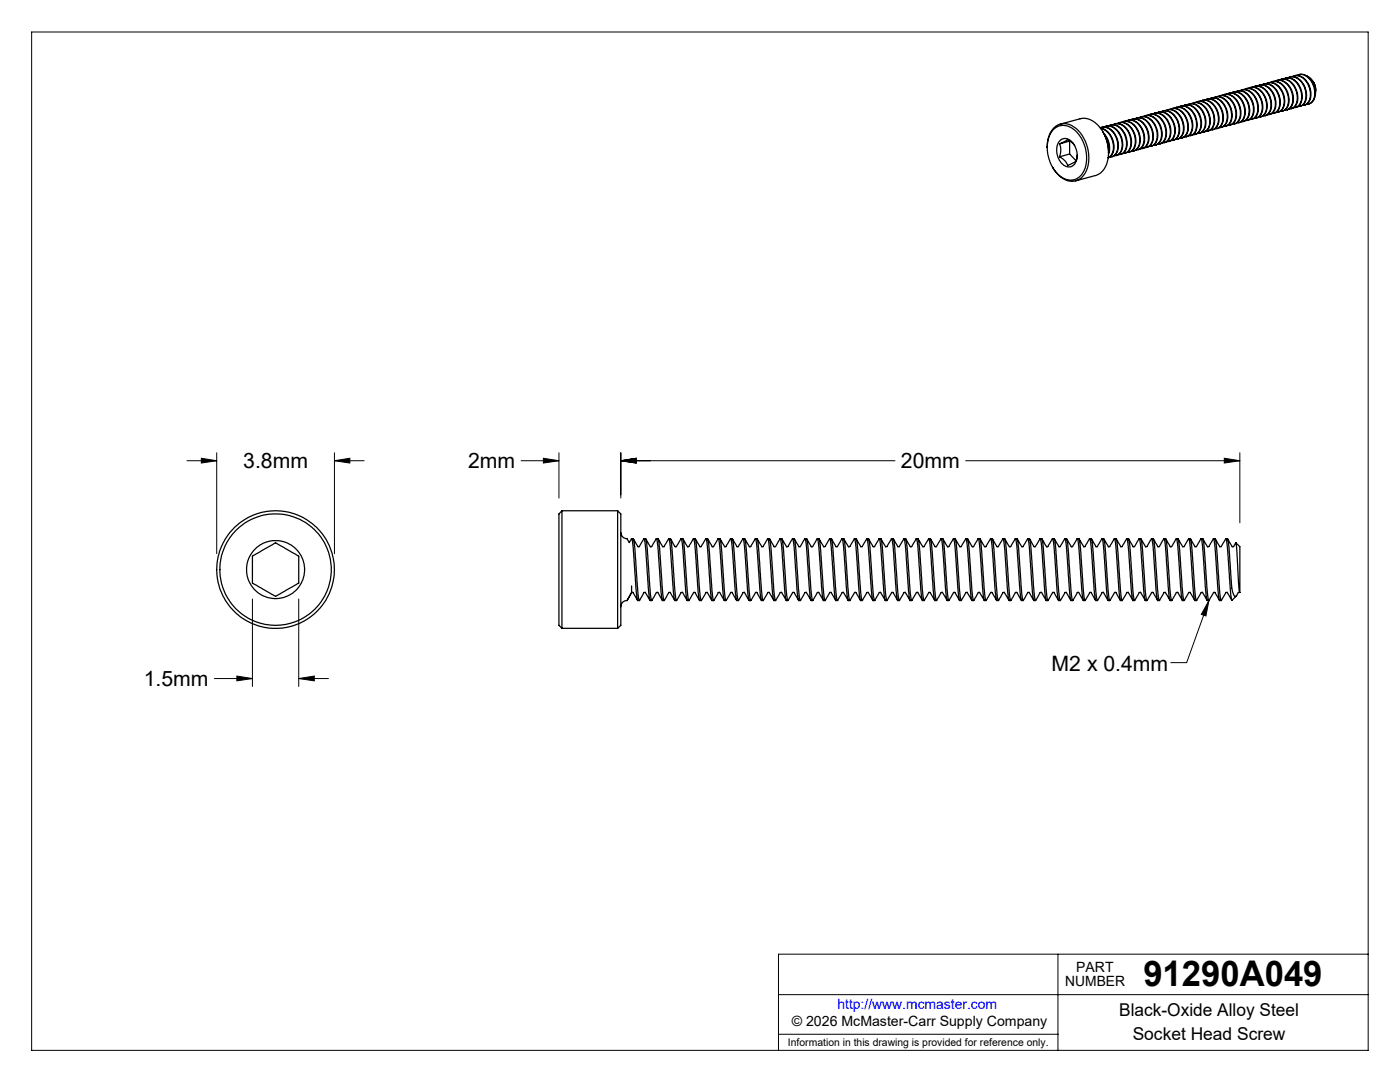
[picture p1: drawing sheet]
<svg xmlns="http://www.w3.org/2000/svg" width="279mm" height="216mm" viewBox="0 0 279 216" stroke-linecap="round" stroke-linejoin="round" font-family="sans-serif">
<g fill="none" stroke="#000" stroke-width=".2">
<path d="M6.3 6.4h266.7v203.2h-266.7zM37.3 91.9h6M40.2 91.4l3.1 .5-3.1 .5zM43.3 90.3v20.2M66.7 91.9l3.1-.5v1zM66.7 90.3v20.2M66.7 91.9h6M104 91.9h7.5M108.4 91.4l3.1 .5-3.1 .5zM111.5 90.3v9.1M123.9 91.9l3.1-.5v1zM123.9 91.9h54.7"/>
<path d="M123.9 90.3v9.1M192.7 91.9h54.7M244.3 91.4l3.1 .5-3.1 .5zM247.4 90.3v14M50.4 119.5v17.5M59.6 119.5v17.5M241.3 119.8l-.6 3.1-1-.3zM241.3 119.8l-4.5 12.4h-3.2M42.8 135.4h7.6M47.3 134.9l3.1 .5-3.1 .5zM59.6 135.4l3.1-.5v1zM59.6 135.4h5.9"/>
<path d="M155.4 198.5h117.6M211.1 190.4v19.2M273 190.4h-117.6v19.2M155.4 206.4h55.7"/>
</g>
<g fill="none" stroke="#000" stroke-width=".25">
<path d="M240.4 20a2.45 2.45 0 0 1 3.2 1.6 3.1 3.1 0 0 1-.5 3.9l-.7 .2M240.8 19.8a2.79 2.79 0 0 1 3.1 2.4 2.6 2.6 0 0 1-1 3.4h-.1M241.3 19.7a2.25 2.25 0 0 1 2.9 1.1 3.4 3.4 0 0 1-.1 4.5l-.8 .2M241.7 19.6a2.86 2.86 0 0 1 3.2 2.5 2.47 2.47 0 0 1-1.2 3.3M242.2 19.5a2.43 2.43 0 0 1 3.1 1.6 3.1 3.1 0 0 1-.4 4l-.7 .1M242.5 19.3a2.93 2.93 0 0 1 3.3 2.7 2.37 2.37 0 0 1-1.2 3.2M243 19.3a2.45 2.45 0 0 1 3.2 1.5 3.2 3.2 0 0 1-.3 4l-.9 .2M243.4 19.1a2.93 2.93 0 0 1 3.3 2.7 2.48 2.48 0 0 1-1 3.1l-.2 .1M243.9 19a2.25 2.25 0 0 1 2.9 1.1 3.4 3.4 0 0 1-.2 4.5l-.7 .2M244.3 18.9a2.79 2.79 0 0 1 3.1 2.3 2.66 2.66 0 0 1-.8 3.5h-.3M244.8 18.8a2.56 2.56 0 0 1 3.3 1.9 2.8 2.8 0 0 1-.8 3.8h-.5M245.1 18.7a2.74 2.74 0 0 1 3.1 2.1 2.92 2.92 0 0 1-.7 3.6l-.3 .1"/>
<path d="M245.7 18.6a2.47 2.47 0 0 1 3.1 1.6 3.2 3.2 0 0 1-.3 3.9l-.8 .2M246 18.4a2.93 2.93 0 0 1 3.3 2.7 2.42 2.42 0 0 1-1.2 3.2M246.6 18.3a2.66 2.66 0 0 1 3.3 2.2 2.72 2.72 0 0 1-.9 3.5l-.5 .1M246.9 18.2a2.79 2.79 0 0 1 3.1 2.3 2.66 2.66 0 0 1-.8 3.5h-.2M247.4 18.1a2.56 2.56 0 0 1 3.3 1.9 2.8 2.8 0 0 1-.8 3.8h-.5M247.8 18a2.79 2.79 0 0 1 3.1 2.3 2.64 2.64 0 0 1-1 3.5h-.1M248.3 17.9a2.25 2.25 0 0 1 2.9 1.1 3.4 3.4 0 0 1-.1 4.4l-.8 .2M248.7 17.7a2.85 2.85 0 0 1 3.1 2.5 2.5 2.5 0 0 1-1 3.3l-.1 .1M249.2 17.6a2.36 2.36 0 0 1 3 1.4 3.2 3.2 0 0 1-.4 4.2l-.6 .2M249.5 17.5a2.68 2.68 0 0 1 3.1 2 2.93 2.93 0 0 1-.7 3.7l-.3 .1M250 17.4a2.43 2.43 0 0 1 3.2 1.6 3.2 3.2 0 0 1-.4 3.9l-.8 .2M250.4 17.3a2.79 2.79 0 0 1 3.1 2.3 2.66 2.66 0 0 1-.8 3.4l-.3 .1"/>
<path d="M250.9 17.1a2.44 2.44 0 0 1 3.2 1.7 3.1 3.1 0 0 1-.5 4l-.7 .1M251.3 17a2.93 2.93 0 0 1 3.2 2.7 2.5 2.5 0 0 1-1.1 3.1l-.1 .1M251.8 16.9a2.56 2.56 0 0 1 3.3 2 2.8 2.8 0 0 1-.9 3.7h-.4M252.2 16.8a2.85 2.85 0 0 1 3.1 2.5 2.45 2.45 0 0 1-1.1 3.3M252.7 16.7a2.51 2.51 0 0 1 3.2 1.8 2.97 2.97 0 0 1-.7 3.8l-.5 .1M253 16.5a2.86 2.86 0 0 1 3.2 2.5 2.47 2.47 0 0 1-1.1 3.4M253.5 16.4a2.42 2.42 0 0 1 3.2 1.7 3.1 3.1 0 0 1-.5 3.9l-.7 .2M253.9 16.3a2.93 2.93 0 0 1 3.2 2.7 2.37 2.37 0 0 1-1.2 3.2M254.4 16.2a2.56 2.56 0 0 1 3.3 2 2.92 2.92 0 0 1-.7 3.7h-.6M254.8 16.1a2.79 2.79 0 0 1 3.1 2.3 2.64 2.64 0 0 1-1 3.5h-.1M255.3 16a2.44 2.44 0 0 1 3.1 1.6 3.2 3.2 0 0 1-.4 4l-.7 .1M255.7 15.8a2.85 2.85 0 0 1 3.1 2.5 2.5 2.5 0 0 1-1 3.4h-.1"/>
<path d="M256.2 15.8a2.36 2.36 0 0 1 3 1.4 3.2 3.2 0 0 1-.4 4.1l-.6 .2M256.5 15.6a2.75 2.75 0 0 1 3.1 2.1 2.89 2.89 0 0 1-.7 3.6l-.3 .1M257 15.5a2.43 2.43 0 0 1 3.2 1.6 3.2 3.2 0 0 1-.4 3.9l-.8 .3M257.4 15.4a2.79 2.79 0 0 1 3.1 2.3 2.64 2.64 0 0 1-1 3.5h-.1M257.9 15.3a2.44 2.44 0 0 1 3.2 1.6 3 3 0 0 1-.6 4l-.6 .1M258.3 15.1a2.93 2.93 0 0 1 3.2 2.8 2.5 2.5 0 0 1-1.1 3.1h-.1M258.8 15.1a2.56 2.56 0 0 1 3.3 1.9 2.8 2.8 0 0 1-.9 3.7l-.4 .1M259.2 14.9a2.79 2.79 0 0 1 3.1 2.3 2.77 2.77 0 0 1-.8 3.4l-.3 .1M260.7 15.1a3.2 3.2 0 0 1 1.8 3.7M262.1 16.3l.4 1 .1 .8M209 29.4l.1-1.5 .3-1.1 1.1-1.4a3.3 3.3 0 0 1 4.6 .6l.8 1 .7 1.3 .6 2.2 .1 1.2-.1 1.2-.5 1.3-.4 .7a3.1 3.1 0 0 1-4.8 .2l-.9-.9-.6-.9M210.3 25.8l.5-.4 .9-.4h.9l.8 .3 1.5 1.1 1.3 1.9 .3 .9 .4 1.8-.2 2-.3 1-.5 .9-1.1 .8-1.3 .2-1.3-.3-1.4-1.2-1-1.5-.7-2.2-.1-1.9 .5-1.9z"/>
<path d="M211.5 28.7l.8-.4a.96 .96 0 0 1 1.6 .1l.6 .7M211.5 28.7a3.4 3.4 0 0 1 0 2.6M211.5 28.1l.7-.4h.8l.8 .5 .7 .9 .4 1.3v1.2l-.4 1.1-.5 .5-.9 .1-.8-.3-.6-.5-.5-.9-.3-1v-1l.2-.8zM211.6 24.8l4.4-1.2 1.5 .2 1.1 .7 .9 .9 .7 1.1 .6 1.4 .4 1.7v1.8l-.4 1.4-.7 1.3-.6 .5-.6 .4-4.2 1.1M213.5 28.2h.1M213.5 28.2l-2 .5M213.5 30.7l1.2 1.4M213.5 28.2v2.5M213.5 30.7l-2 .6M215 30.9l-.1 .3a1.49 1.49 0 0 1-1.2 1.5l-.6 .3a2.98 2.98 0 0 0-1.6-1.7M219.6 25.5a2.37 2.37 0 0 1 2.9 1.5 3.2 3.2 0 0 1-.3 4.1l-.7 .2M219.6 25.6a3.8 3.8 0 0 1 2.6 4.6l-.4 .8-.6 .5a3 3 0 0 0 .6-4.1 3.1 3.1 0 0 0-2.1-1.8"/>
<path d="M219.8 25.4a2.86 2.86 0 0 1 3.2 2.5 2.47 2.47 0 0 1-1.1 3.4M220.1 26.3l.8 1.9 .3 2.3a4.4 4.4 0 0 0-.7-3.5M220.3 26.6a4.2 4.2 0 0 1 .9 4.2M220.3 25.3a2.42 2.42 0 0 1 3.2 1.7 3.1 3.1 0 0 1-.5 3.9l-.6 .2M220.7 25.2a2.93 2.93 0 0 1 3.2 2.7 2.37 2.37 0 0 1-1.2 3.1M221.2 25.1a2.56 2.56 0 0 1 3.3 2 2.92 2.92 0 0 1-.7 3.7l-.6 .1M221.6 25a2.79 2.79 0 0 1 3.1 2.3 2.64 2.64 0 0 1-1 3.5h-.1M222.1 24.9a2.44 2.44 0 0 1 3.1 1.6 2.97 2.97 0 0 1-.6 4l-.5 .1M222.5 24.7a2.79 2.79 0 0 1 3.1 2.4 2.66 2.66 0 0 1-.9 3.4l-.2 .1M223 24.7a2.56 2.56 0 0 1 3.3 1.9 2.8 2.8 0 0 1-.9 3.7l-.4 .1M223.3 24.5a2.75 2.75 0 0 1 3.1 2.1 2.85 2.85 0 0 1-.8 3.7h-.2M223.8 24.4a2.43 2.43 0 0 1 3.2 1.6 3.2 3.2 0 0 1-.4 3.9l-.8 .3"/>
<path d="M224.2 24.3a2.74 2.74 0 0 1 3.1 2.1 2.86 2.86 0 0 1-.7 3.6l-.4 .1M224.7 24.2a2.48 2.48 0 0 1 3.2 1.8 2.96 2.96 0 0 1-.6 3.8l-.6 .1M225.1 24a2.93 2.93 0 0 1 3.2 2.7 2.41 2.41 0 0 1-1.1 3.1l-.1 .1M225.6 24a2.56 2.56 0 0 1 3.3 1.9 2.8 2.8 0 0 1-.9 3.7l-.4 .1M226 23.8a2.86 2.86 0 0 1 3.1 2.3 2.58 2.58 0 0 1-1 3.5h-.1M226.4 23.7a2.45 2.45 0 0 1 3.2 1.6 3.3 3.3 0 0 1-.3 3.9l-.8 .3M226.8 23.6a2.85 2.85 0 0 1 3.2 2.5 2.47 2.47 0 0 1-1.2 3.3M227.3 23.5a2.58 2.58 0 0 1 3.3 1.9 2.95 2.95 0 0 1-.6 3.7l-.7 .1M227.7 23.3a2.9 2.9 0 0 1 3.2 2.6 2.45 2.45 0 0 1-1.2 3.3M228.2 23.2a2.43 2.43 0 0 1 3.2 1.6 3.2 3.2 0 0 1-.4 4l-.8 .2M228.6 23.1a2.79 2.79 0 0 1 3.1 2.3 2.64 2.64 0 0 1-1 3.5h-.1M229.1 23a2.44 2.44 0 0 1 3.1 1.6 3.1 3.1 0 0 1-.4 4l-.7 .2"/>
<path d="M229.4 22.9a2.93 2.93 0 0 1 3.3 2.7 2.5 2.5 0 0 1-1.1 3.1h-.1M229.9 22.8a2.34 2.34 0 0 1 3.1 1.4 3.3 3.3 0 0 1-.2 4.1l-.8 .2M230.3 22.6a2.85 2.85 0 0 1 3.2 2.6 2.45 2.45 0 0 1-1.2 3.3M230.8 22.5a2.51 2.51 0 0 1 3.3 1.8 2.97 2.97 0 0 1-.7 3.9l-.6 .1M231.2 22.4a2.74 2.74 0 0 1 3.1 2.2 2.86 2.86 0 0 1-.8 3.5l-.3 .1M231.7 22.3a2.42 2.42 0 0 1 3.1 1.6 3.2 3.2 0 0 1-.3 3.9l-.8 .2M232.1 22.2a2.93 2.93 0 0 1 3.2 2.7 2.37 2.37 0 0 1-1.2 3.1M232.6 22.1a2.56 2.56 0 0 1 3.3 1.9 2.86 2.86 0 0 1-.7 3.7l-.6 .1M232.9 21.9a2.79 2.79 0 0 1 3.2 2.3 2.66 2.66 0 0 1-.9 3.5l-.2 .1M233.4 21.8a2.45 2.45 0 0 1 3.2 1.6 3.3 3.3 0 0 1-.3 3.9l-.9 .3M233.8 21.7a2.79 2.79 0 0 1 3.2 2.3 2.76 2.76 0 0 1-.9 3.5l-.3 .1M234.3 21.6a2.47 2.47 0 0 1 3.2 1.6 3.2 3.2 0 0 1-.5 4l-.7 .1"/>
<path d="M234.7 21.4a2.75 2.75 0 0 1 3.1 2.2 2.89 2.89 0 0 1-.8 3.6l-.3 .1M235.2 21.4a2.43 2.43 0 0 1 3.1 1.6 3.1 3.1 0 0 1-.5 4l-.6 .1M235.5 21.2a2.9 2.9 0 0 1 3.3 2.5 2.61 2.61 0 0 1-1 3.3l-.2 .1M236 21.1a2.45 2.45 0 0 1 3.2 1.6 3.1 3.1 0 0 1-.4 4l-.7 .2M236.4 21a2.93 2.93 0 0 1 3.3 2.7 2.42 2.42 0 0 1-1.2 3.1M236.9 20.9a2.44 2.44 0 0 1 3.2 1.6 3.3 3.3 0 0 1-.5 4l-.7 .1M237.3 20.7a2.79 2.79 0 0 1 3.2 2.4 2.66 2.66 0 0 1-.9 3.4l-.3 .1M237.8 20.7a2.56 2.56 0 0 1 3.3 1.9 2.8 2.8 0 0 1-.8 3.8h-.5M238.2 20.5a2.61 2.61 0 0 1 3 2 2.99 2.99 0 0 1-.6 3.7l-.4 .2M238.7 20.4a2.42 2.42 0 0 1 3.1 1.6 3.1 3.1 0 0 1-.3 3.9l-.8 .3M239 20.3a2.93 2.93 0 0 1 3.3 2.7 2.37 2.37 0 0 1-1.2 3.1M239.5 20.2a2.38 2.38 0 0 1 3.1 1.4 3.4 3.4 0 0 1-.2 4.1l-.9 .2"/>
<path d="M239.9 20a2.79 2.79 0 0 1 3.2 2.4 2.66 2.66 0 0 1-.9 3.4l-.2 .1M50.4 111l4.6-2.7 1.6 .9 3 1.8v5.3l-4.6 2.7-4.3-2.5-.3-.2zM112.1 101.9v23.5M112.1 101.9l-.6 .7v22.2l.6 .6M112.1 101.9h11.2M123.3 101.9l.6 .7v22.2l-.6 .6M123.3 101.9v23.5M123.9 106.3a1.26 1.26 0 0 0 1.2 1.2l.5 .8 .4-.8 .2 .3 .9 11.4a.52 .52 0 0 0 .5 .6M125.1 119.8a1.2 1.2 0 0 0-1.2 1.3M126 107.5h.4l.2 1 .6 8.8a5.3 5.3 0 0 0 .4 2.5l1-1.6M126 118.2h.3M126 116.9v1.3"/>
<path d="M126 118.2l-.9 1.6M126.1 118.2l-1 1.6M126.3 118.2l.9 1.6M126.4 107.5l1 1.6M127.3 109.1h.3l1-1.6 .3 2.4 .7 9.3a.52 .52 0 0 0 .5 .6M128.5 107.5h.4l.2 1 .6 8.8a5.3 5.3 0 0 0 .4 2.5l.9-1.6M128.5 118.2h.3M128.8 118.2l.9 1.6M128.9 107.5l.9 1.6M129.8 109.1h.3M130 109.1l1-1.6 .3 1.5 .7 10.2a.52 .52 0 0 0 .5 .6M131 118.2h.3l.9 1.6"/>
<path d="M131 107.5h.3l.3 1 .7 10 .2 1.3 1-1.6M131.3 107.5l1 1.6M132.3 109.1h.2l1-1.6 .3 1.5 .7 10.2a.52 .52 0 0 0 .5 .6M133.5 118.2h.2l1 1.6M133.5 107.5l.3 .1 .3 1.2 .6 9.2 .3 1.8 1-1.6M133.8 107.5l1 1.6M134.7 109.1h.3M135 109.1l1-1.6 .2 1.5 .8 10.2a.52 .52 0 0 0 .5 .6M135.9 118.2h.3l.9 1.6M135.9 107.5h.4v.1l.2 1.2 .7 9.2 .3 1.8 .9-1.6M136.3 107.5l.9 1.6M137.2 109.1h.2l1-1.6 .3 1.5 .8 10.2a.52 .52 0 0 0 .4 .6"/>
<path d="M138.4 118.2h.3l.9 1.6M138.4 107.5h.3l.1 .1 .2 1.2 .6 9.2 .3 1.8 1-1.6M138.7 107.5l1 1.6M139.7 109.1h.2M139.9 109.1l1-1.6 .3 1.5 .7 10.2a.52 .52 0 0 0 .5 .6M140.9 118.2h.2l1 1.6M140.9 107.5h.3l.1 .1 .2 1.2 .6 9.2 .3 1.8 1-1.6M141.2 107.5l1 1.6M142.1 109.1h.3l1-1.6 .3 1.5 .7 10.2a.52 .52 0 0 0 .5 .6M143.3 118.2h.3l.9 1.6M143.3 107.5h.4l.1 .1 .1 1.2 .7 9.2 .3 1.8 .9-1.6M143.7 107.5l.9 1.6"/>
<path d="M144.6 109.1h.3M144.9 109.1l.9-1.6 .3 1.5 .8 10.2a.52 .52 0 0 0 .5 .6M145.8 107.5h.4v.1l.2 1.2 .6 9.2 .4 1.8 .9-1.6h.3M145.8 118.2h.3M146.1 118.2l.9 1.6M146.2 107.5l.9 1.6M147.1 109.1h.3l.9-1.6 .3 1.5 .7 10.2 .2 .6h.3M148.3 107.5h.3l.1 .1 .2 1.2 .6 9.2 .3 1.8 1-1.6h.3M148.6 118.2l.9 1.6M148.6 107.5l1 1.6M149.5 109.1h.3l1-1.6 .3 1.5 .7 10.2 .1 .6h.4M150.8 107.5h.3l.2 .7 .7 9.8 .3 1.8 .9-1.6h.3"/>
<path d="M151 118.2l.9 1.6M151.1 107.5l.9 1.6M152 109.1h.3l.9-1.6 .4 2.7 .7 9 .1 .6h.4M153.2 107.5h.4l.1 .7 .7 9.8 .4 1.8 .9-1.6h.3M153.5 118.2l.9 1.6M153.6 107.5l.9 1.6M154.5 109.1h.3l.9-1.6 .3 1.8 .7 9.9 .2 .6h.3M155.7 107.5h.4l.1 .7 .7 9.8 .3 1.8 1-1.6h.3M156 118.2l.9 1.6M156 107.5l1 1.6M157 109.1h.2l1-1.6 .3 1.8 .7 9.9 .2 .6h.3M158.2 107.5h.3l.2 .7 .6 9.4 .4 2.2 1-1.6h.2"/>
<path d="M158.4 118.2l1 1.6M158.5 107.5l1 1.6M159.4 109.1h.3l1-1.6 .3 1.8 .7 9.9 .2 .6h.3M160.7 107.5h.3l.1 .7 .7 9.4 .4 2.2 .9-1.6h.3M160.9 118.2l1 1.6M161 107.5l.9 1.6M161.9 109.1h.3l.9-1.6 .3 1.8 .7 9.2 .2 1.3h.3M163.1 107.5h.4l.1 .7 .7 8.9 .3 2.7 1-1.6h.3M163.4 118.2l.9 1.6M163.5 107.5l.9 1.6M164.4 109.1h.2l1-1.6 .3 1.8 .6 9.2 .3 1.3h.3M165.6 107.5h.3l.2 .7 .6 8.9 .4 2.7 1-1.6"/>
<path d="M165.8 118.2l1 1.6M165.9 107.5l1 1.6M166.9 109.1h.2M167.1 109.1l1-1.6 .3 1.8 .6 9.2 .3 1.3h.3M168.1 107.5h.3l.2 .8 .6 8.8 .3 2.7 1.1-1.6M168.1 118.2h.2M168.3 118.2l1 1.6M168.4 107.5l.9 1.6M169.3 109.1h.3M169.6 109.1l.9-1.6 .4 1.8 .6 9.2 .2 1.3h.4M170.5 107.5h.4l.2 .8 .7 10 .2 1.5 1-1.6M170.5 118.2h.3"/>
<path d="M170.8 118.2l.9 1.6M170.9 107.5l.9 1.6M171.8 109.1h.3M172 109.1l1-1.6 .3 1.8 .7 9.2 .2 1.3h.4M173 107.5h.4l.1 .8 .7 10 .3 1.5 1-1.6M173 118.2h.3M173.2 118.2l1 1.6M173.4 107.5l.9 1.6M174.3 109.1h.3M174.5 109.1l.9-1.6a21.1 21.1 0 0 1 .6 5.4l.5 6.4 .2 .5h.3M175.5 107.5h.3l.2 .8 .7 10 .3 1.5 1-1.6M175.5 118.2h.3"/>
<path d="M175.7 118.2l1 1.6M175.8 107.5l.9 1.6M176.7 109.1h.3M177 109.1l.9-1.6a13.1 13.1 0 0 1 .5 4.4l.6 7.4 .1 .5h.4M177.9 107.5h.4l.2 .8 .7 10 .2 1.5 1-1.6M177.9 118.2h.3M178.2 118.2l.9 1.6M178.3 107.5l.9 1.6M179.2 109.1h.3M179.5 109.1l.9-1.6a13.1 13.1 0 0 1 .5 4.4l.5 6.8 .2 1.1h.4M180.4 107.5h.4l.1 .8 .7 10 .3 1.5 1-1.6M180.4 118.2h.3"/>
<path d="M180.7 118.2l.9 1.6M180.8 107.5l.9 1.6M181.7 109.1h.3M181.9 109.1l.9-1.6a13.1 13.1 0 0 1 .6 4.4l.5 6.8 .2 1.1h.3M182.9 107.5l.4 .1 .1 .7 .7 9.5 .3 2 1-1.6M182.9 118.2h.3M183.1 118.2l1 1.6M183.2 107.5l1 1.6M184.1 109.1h.3M184.4 109.1l.9-1.6a13.1 13.1 0 0 1 .5 4.4l.5 6.8 .2 1.1h.4M185.3 107.5l.4 .1 .2 .7 .6 9.5 .4 2 1-1.6M185.3 118.2h.3"/>
<path d="M185.6 118.2l.9 1.6M185.7 107.5l1 1.6M186.6 109.1h.3M186.9 109.1l.9-1.6a13.1 13.1 0 0 1 .5 4.4l.6 7.3a.52 .52 0 0 0 .5 .6M187.8 107.5l.4 .1 .2 .9 .6 9.3 .4 2 .9-1.6M187.8 118.2h.3M188.1 118.2l.9 1.6M188.2 107.5l.9 1.6M189.1 109.1h.3M189.3 109.1l1-1.6 .3 2.1 .7 9.6a.52 .52 0 0 0 .5 .6M190.3 107.5l.4 .1 .2 .9 .6 9.3 .3 2 1-1.6M190.3 118.2h.3"/>
<path d="M190.5 118.2l1 1.6M190.6 107.5l1 1.6M191.6 109.1h.2M191.8 109.1l1-1.6 .3 2.1 .7 9.6a.52 .52 0 0 0 .5 .6M192.8 107.5l.3 .1 .2 .9 .7 9.3 .3 2 1-1.6M192.8 118.2h.2M193 118.2l1 1.6M193.1 107.5l1 1.6M194 109.1h.3M194.3 109.1l1-1.6 .3 2.1 .7 9.6a.52 .52 0 0 0 .5 .6M195.2 107.5l.4 .1 .2 .9 .6 8.8 .4 2.5 .9-1.6M195.2 118.2h.3"/>
<path d="M195.5 118.2l.9 1.6M195.6 107.5l.9 1.6M196.5 109.1h.3M196.7 109.1l1-1.6 .3 2.1 .8 9.6a.52 .52 0 0 0 .4 .6M197.7 107.5h.3l.3 1 .6 8.8a5.3 5.3 0 0 0 .4 2.5l.9-1.6M197.7 118.2h.3M197.9 118.2l1 1.6M198 107.5l1 1.6M199 109.1h.2M199.2 109.1l1-1.6 .4 2.4 .6 9.3a.52 .52 0 0 0 .5 .6M200.2 107.5h.3l.2 1 .7 8.8a5.3 5.3 0 0 0 .4 2.5l.9-1.6M200.2 118.2h.2"/>
<path d="M200.4 118.2l1 1.6M200.5 107.5l1 1.6M201.4 109.1h.3M201.7 109.1l1-1.6 .3 1.5 .7 10.2a.52 .52 0 0 0 .5 .6M202.6 118.2h.3l.9 1.6M202.6 107.5h.4l.2 1 .7 10 .3 1.3 .9-1.6M203 107.5l.9 1.6M203.9 109.1h.3M204.2 109.1l.9-1.6 .3 1.5 .8 10.2a.52 .52 0 0 0 .5 .6M205.1 118.2h.3l.9 1.6M205.1 107.5l.4 .1 .2 1.2 .6 9.2 .4 1.8 .9-1.6M205.5 107.5l.9 1.6"/>
<path d="M206.4 109.1h.3M206.6 109.1l1-1.6 .3 1.5 .7 10.2a.52 .52 0 0 0 .5 .6M207.6 118.2h.3l.9 1.6M207.6 107.5h.3l.1 .1 .2 1.2 .6 9.2 .3 1.8 1-1.6M207.9 107.5l1 1.6M208.8 109.1h.3M209.1 109.1l1-1.6 .3 1.5 .7 10.2a.52 .52 0 0 0 .5 .6M210 118.2h.3l.9 1.6M210 107.5h.4l.1 .1 .1 1.2 .7 9.2 .3 1.8 .9-1.6M210.4 107.5l.9 1.6M211.3 109.1h.3M211.6 109.1l.9-1.6 .3 1.5 .8 10.2a.52 .52 0 0 0 .5 .6"/>
<path d="M212.5 118.2h.3l.9 1.6M212.5 107.5h.4v.1l.2 1.2 .6 9.2 .4 1.8 .9-1.6M212.9 107.5l.9 1.6M213.8 109.1h.3M214 109.1l1-1.6 .3 1.5 .7 10.2a.52 .52 0 0 0 .5 .6M215 118.2h.3l.9 1.6M215 107.5h.3l.1 .1 .2 1.2 .6 9.2 .3 1.8 1-1.6M215.3 107.5l1 1.6M216.3 109.1h.2M216.5 109.1l1-1.6 .3 1.5 .7 10.2a.52 .52 0 0 0 .5 .6M217.5 107.5h.3l.1 .1 .2 1.2 .6 8.8 .2 2.1 .1 .1 1-1.6h.2l.9 1.6M217.5 118.2h.3"/>
<path d="M217.7 118.2l1 1.6M217.8 107.5l1 1.6M218.7 109.1h.3l1-1.6 .2 1.5 .8 10.2 .1 .6h.4M220 107.5h.3v.1l.2 1.2 .7 9.2 .3 1.8 .9-1.6h.3M220.3 107.5l.9 1.6M221.2 109.1h.3l.9-1.6 .3 1.5 .7 10.2 .2 .6h.3M222.4 107.5h.3l.2 .7 .7 9.4 .3 2.1 .1 .1 .9-1.6h.2l1 1.6M222.7 118.2l.9 1.6M222.7 107.5l1 1.6M223.7 109.1h.2l1-1.6 .4 2.7 .6 9 .2 .6h.3M224.9 107.5h.3l.2 .7 .7 9.8 .3 1.8 1-1.6h.2M225.2 107.5l1 1.6"/>
<path d="M226.1 109.1h.3l1-1.6 .3 1.8 .7 9.9 .1 .6h.4M227.4 107.5h.3l.3 1.5 .5 8.6 .3 2.1 .1 .1 .9-1.6h.3l.9 1.6M227.6 118.2l1 1.6M227.7 107.5l.9 1.6M228.6 109.1h.3l.9-1.6 .4 1.8 .7 9.9 .1 .6h.4M229.8 107.5h.4l.1 .7 .7 9.4 .4 2.2 .9-1.6h.3M230.2 107.5l.9 1.6M231.1 109.1h.3l.9-1.6 .3 1.8 .7 9.9 .2 .6h.3M232.3 107.5h.4l.1 .7 .7 9.4 .3 2.2 1-1.6h.2l1 1.6M232.6 118.2l.9 1.6M232.7 107.5l.9 1.6M233.5 109.1h.3l1-1.6 .3 1.8 .6 9.2 .3 1.3h.3"/>
<path d="M234.8 107.5h.3l.2 .7 .6 8.9 .4 2.7 .9-1.6h.3M235.1 107.5l.9 1.6M236 109.1h.3l.9-1.6 .4 1.8 .6 9.2 .2 1.3h.4M237.2 107.5h.4l.1 .7 .7 8.9 .3 2.7 1-1.6h.3M237.5 118.2l.9 1.6M237.6 107.5l.9 1.6M238.5 109.1h.3M238.8 109.1l.9-1.6 .3 1.8 .7 9.2 .2 1.3h.4M239.7 107.5h.4l.1 .8 .6 8.8 .4 2.7 1-1.6M240 118.2l.9 1.6M240.1 107.5l.9 1.6M241 109.1h.3"/>
<path d="M241.2 109.1l1-1.6 .3 1.8 .6 9.2 .3 1.3h.3M242.2 107.5h.3l.2 .8 .7 10 .3 1.5 1-1.6h.2M242.2 118.2h.3M242.4 118.2l1 1.6M242.5 107.5l1 1.6M243.5 109.1h.2M243.7 109.1l1-1.6 .3 1.8 .5 8.5 .4 2M244.7 107.5h.3l.2 .8 .4 5.7a13.2 13.2 0 0 0 .7 4.8l.2 .2h.2l.5-.8M244.9 118.2l1 1.6M245 107.5l.9 1.6M245.9 109.1h.3M246.6 108.3l-.4 .8"/>
<path d="M246.6 108.3l.3 2 .3 6.9 .2 1M246.6 108.3l.8 .8v9.1M246.7 119l-.8 .8M247.1 118.2h.3M247.4 118.2h.1M112.1 125.4h11.2"/>
<circle cx="55" cy="113.7" r="11.7"/>
<circle cx="55" cy="113.7" r="11.1"/>
<circle cx="55" cy="113.7" r="5.8"/>
</g>
<path d="M47.3 134.9l3.1 .5-3.1 .5zM59.6 135.4l3.1-.5v1zM40.2 91.4l3.1 .5-3.1 .5zM66.7 91.9l3.1-.5v1zM123.9 91.9l3.1-.5v1zM108.4 91.4l3.1 .5-3.1 .5zM123.9 91.9l3.1-.5v1zM244.3 91.4l3.1 .5-3.1 .5zM241.3 119.8l-.6 3.1-1-.3z" fill="#000"/>
<text font-size="7.1" x="228.2" y="196.8">91290A049</text>
<g font-size="4.2">
<text x="48.6" y="93.3">3.8mm</text>
<text x="93.4" y="93.3">2mm</text>
<text x="179.8" y="93.3">20mm</text>
<text x="28.7" y="136.8">1.5mm</text>
<text x="209.9" y="133.8">M2 x 0.4mm</text>
</g>
<g font-size="3.5">
<text x="223.4" y="202.8">Black-Oxide Alloy Steel</text>
<text x="226.1" y="207.5">Socket Head Screw</text>
</g>
<g font-size="2.8">
<text x="212.6" y="196.8">NUMBER</text>
<text x="214.8" y="194">PART</text>
<text x="158" y="204.8">© 2026 McMaster-Carr Supply Company</text>
</g>
<text font-size="2.8" fill="#00f" x="167.1" y="201.4">http://www.mcmaster.com</text>
<text font-size="2.1" x="157.3" y="208.6">Information in this drawing is provided for reference only.</text>
</svg>
